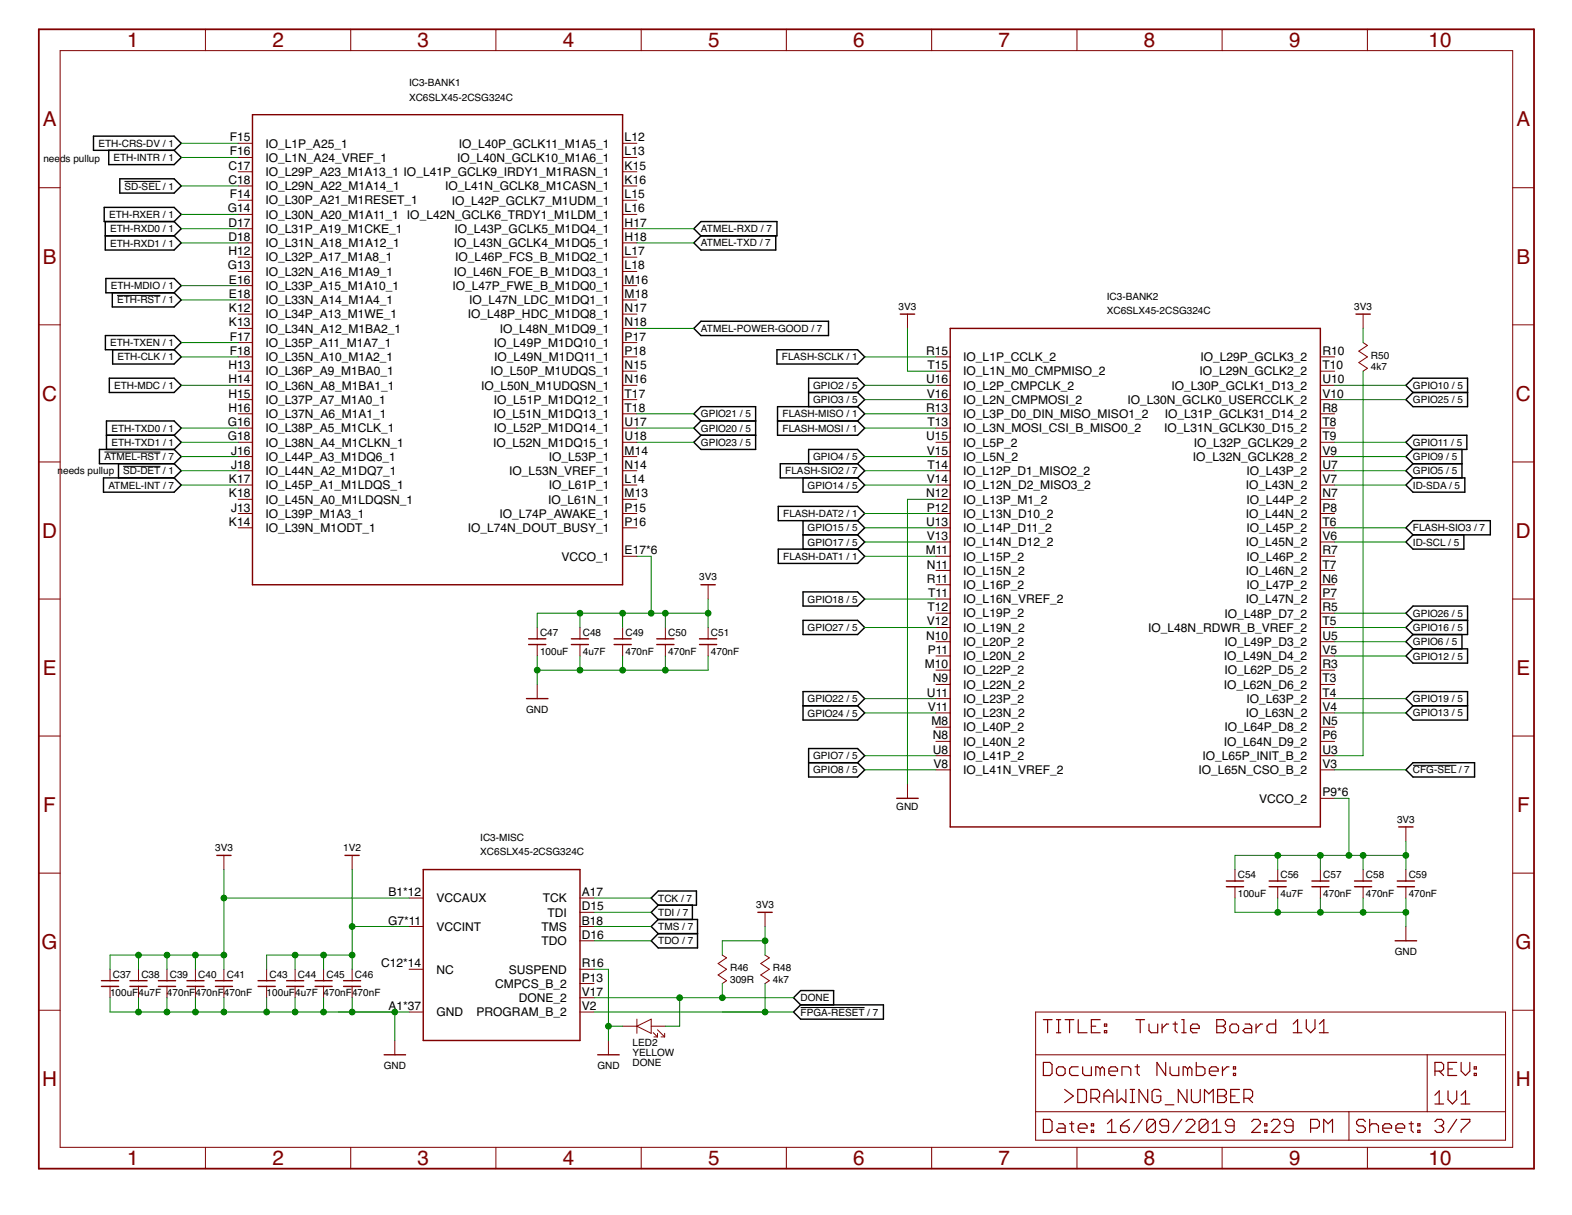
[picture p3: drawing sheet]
<svg xmlns="http://www.w3.org/2000/svg" width="279mm" height="216mm" viewBox="0 0 279 216" stroke-linecap="round" stroke-linejoin="round" font-family="sans-serif">
<g fill="none" stroke="#000" stroke-width=".25">
<path d="M16.6 24.2h14.3l1.3 1.3-1.3 1.2h-14.3zM18.5 36.9h12.4l1.3 1.2-1.3 1.3h-12.4zM18.7 39.4v5h12.2l1.3-1.2-1.3-1.3M19.3 26.7v2.6h11.6l1.3-1.3-1.3-1.3M21.3 31.8h9.6l1.3 1.2-1.3 1.3h-9.6zM30.9 39.4l1.3 1.2-1.3 1.3M18.7 41.9h12.2M18.7 59.6h12.2l1.3 1.3-1.3 1.2h-12.2zM18.8 49.5h12.1l1.3 1.3-1.3 1.2h-12.1zM20 52v2.5h10.9l1.3-1.2-1.3-1.3M123.3 40.6l1.3-1.2h13.5v2.5h-13.5zM123.3 58.4l1.3-1.3h22.7v2.5h-22.7z"/>
<path d="M124.6 41.9l-1.3 1.3 1.3 1.2h13.3v-2.5M18.9 77.3h12M19.4 67.2h11.5l1.3 1.3-1.3 1.2h-11.5zM20 62.1v2.6h10.9l1.3-1.3-1.3-1.3M30.9 77.3l1.3-1.2-1.3-1.3h-12v5.1M30.9 77.3l1.3 1.3-1.3 1.3M30.9 79.9h-13.2v2.5h13.2M30.9 79.9l1.3 1.2-1.3 1.3M124.6 77.3h9.7M124.6 74.8h9.7M124.6 74.8l-1.3-1.3 1.3-1.2h9.7v7.6h-9.7l-1.3-1.3 1.3-1.3M124.6 74.8l-1.3 1.3 1.3 1.2"/>
<path d="M138.1 62.1h14.3l1.3 1.3-1.3 1.3h-14.3zM138.2 74.8h14.2M143.7 69.7h8.7M152.4 69.7l1.3-1.2-1.3-1.3h-8.7v5.1M152.4 72.3h-14.2v5h14.2l1.3-1.2-1.3-1.3M152.4 72.3l1.3 1.2-1.3 1.3M152.4 69.7l1.3 1.3-1.3 1.3M249.9 68.5l1.2-1.3h9.7v5.1h-9.7l-1.2-1.3 1.2-1.3zM249.9 78.6l1.2-1.3h9.6v2.6h-9.6zM251.1 69.7h9.7M251.1 79.9l-1.2 1.2 1.2 1.3M259.8 79.9v5"/>
<path d="M18.4 84.9h12.5l1.3 1.3-1.3 1.3h-12.5zM21.1 82.4v2.5M30.9 82.4l1.3 1.3-1.3 1.2M138.3 90h14.1l1.3 1.2-1.3 1.3h-14.1zM138.3 97.6h14.1l1.3 1.2-1.3 1.3h-14.1zM142.7 84.9v2.6h9.7l1.3-1.3-1.3-1.3M142.7 95h9.7M142.7 92.5v5.1M143.7 82.4v-2.5h8.7l1.3 1.2-1.3 1.3M152.4 82.4h-13.7v2.5h13.7M152.4 95l1.3 1.3-1.3 1.3M152.4 92.5l1.3 1.3-1.3 1.2"/>
<path d="M152.4 82.4l1.3 1.3-1.3 1.2M249.9 86.2l1.2-1.3h9.2v2.6h-9.2zM249.9 93.8l1.2-1.3h13.8v2.5h-13.8zM251.1 82.4h8.7M251.1 95l-1.2 1.3 1.2 1.3h9.1v-2.6M251.1 82.4l-1.2 1.3 1.2 1.2M142.7 105.2h9.7l1.3 1.2-1.3 1.3h-9.7zM142.7 110.2h9.7l1.3 1.3-1.3 1.3h-9.7zM251.1 110.2l-1.2-1.2 1.2-1.3h9.7v5.1h-9.7M251.1 110.2h9.7M251.1 112.8l-1.2 1.2 1.2 1.3M251.1 115.3h9.7v2.5h-9.7l-1.2-1.2z"/>
<path d="M251.1 110.2l-1.2 1.3 1.2 1.3M259.8 112.8v2.5M142.7 122.9h9.7l1.3 1.2-1.3 1.3 1.3 1.3-1.3 1.3h-9.7zM142.7 125.4h9.7M143.7 133h8.7l1.3 1.3-1.3 1.2 1.3 1.3-1.3 1.3h-8.7zM143.7 135.5h8.7M249.9 124.1l1.2-1.2h9.7v5.1h-9.7l-1.2-1.3 1.2-1.3zM251.1 135.5h11v2.6h-11l-1.2-1.3zM251.1 125.4h9.7M115.7 159.6l1.3-1.3h6.8v2.5h-6.8zM117 160.8l-1.3 1.3 1.3 1.3M117 163.4h7v5h-7l-1.3-1.2 1.3-1.3"/>
<path d="M117 163.4l-1.3 1.2 1.3 1.3M117 165.9h7M123.1 160.8v2.6M142.3 178.6l-1.3-1.3 1.3-1.3h5.9v2.6M142.3 178.6h14.7v2.5h-14.7l-1.3-1.3z"/>
</g>
<path d="M22.1 32.2h6.4M20.8 52.5h7.7M18.6 80.3h9.9M21.9 82.9h6.6M251.1 136h7.7M142.3 179h11.4" fill="none" stroke="#000" stroke-width=".18"/>
<path d="M6.9 5.2h265.7v202.5h-265.7z" fill="none" stroke="#800000" stroke-width=".32"/>
<g fill="none" stroke="#800000" stroke-width=".18">
<path d="M10.7 9h258.2v194.9h-258.2zM36.5 5.2v3.8M62.3 5.2v3.8M88.1 5.2v3.8M114 5.2v3.8M139.8 5.2v3.8M165.6 5.2v3.8M191.4 5.2v3.8M217.2 5.2v3.8M243 5.2v3.8M6.9 33.4h3.8M42.3 25.5h2.6"/>
<path d="M42.3 28h2.6M42.3 30.5h2.6M42.3 33h2.6M42.3 35.6h2.6M42.3 38.1h2.6M110.7 25.5h2.5M110.7 28h2.5M110.7 30.5h2.5M110.7 33h2.5M110.7 35.6h2.5M110.7 38.1h2.5M268.9 33.4h3.7"/>
<path d="M6.9 57.7h3.8M42.3 40.6h2.6M42.3 43.2h2.6M42.3 48.2h2.6M42.3 50.8h2.6M42.3 53.3h2.6M42.3 55.8h2.6M42.3 58.4h2.6M42.3 45.7h2.6M110.7 40.6h2.5M110.7 43.2h2.5M110.7 48.2h2.5"/>
<path d="M110.7 50.8h2.5M110.7 53.3h2.5M110.7 55.8h2.5M110.7 58.4h2.5M110.7 45.7h2.5M161.3 55.8v2.6M242.3 55.8v2.6M268.9 57.7h3.7M42.3 60.9h2.6M42.3 63.4h2.6M42.3 66h2.6M42.3 68.5h2.6"/>
<path d="M42.3 71h2.6M42.3 73.5h2.6M42.3 76.1h2.6M42.3 78.6h2.6M110.7 60.9h2.5M110.7 63.4h2.5M110.7 66h2.5M110.7 68.5h2.5M110.7 71h2.5M110.7 73.5h2.5M110.7 76.1h2.5M110.7 78.6h2.5"/>
<path d="M166.3 63.4h2.6M166.3 66h2.6M166.3 68.5h2.6M166.3 71h2.6M166.3 73.5h2.6M166.3 76.1h2.6M166.3 78.6h2.6M234.7 63.4h2.5M234.7 66h2.5M234.7 68.5h2.5M234.7 71h2.5M234.7 73.5h2.5"/>
<path d="M234.7 76.1h2.5M234.7 78.6h2.5M242.3 60.9l.7 .5-1.5 1 1.5 1-1.5 1 1.5 1-.7 .6M6.9 82.1h3.8M42.3 83.7h2.6M42.3 81.1h2.6M42.3 86.2h2.6M42.3 88.7h2.6M42.3 91.2h2.6M42.3 93.8h2.6M110.7 98.8h2.5M110.7 83.7h2.5"/>
<path d="M110.7 81.1h2.5M110.7 86.2h2.5M110.7 88.7h2.5M110.7 91.2h2.5M110.7 93.8h2.5M166.3 98.8h2.6M166.3 83.7h2.6M166.3 81.1h2.6M166.3 86.2h2.6M166.3 88.7h2.6M166.3 91.2h2.6M166.3 93.8h2.6"/>
<path d="M166.3 96.3h2.6M234.7 98.8h2.5M234.7 83.7h2.5M234.7 81.1h2.5M234.7 86.2h2.5M234.7 88.7h2.5M234.7 91.2h2.5M234.7 93.8h2.5M234.7 96.3h2.5M268.9 82.1h3.7M6.9 106.4h3.8M95.5 111.5v2"/>
<path d="M95.5 114.5v2.1M103.1 111.5v2M103.1 114.5v2.1M110.7 111.5v2M110.7 114.5v2.1M118.3 111.5v2M118.3 114.5v2.1M125.9 103.9v2.5M125.9 111.5v2M125.9 114.5v2.1M166.3 106.4h2.6M166.3 101.4h2.6"/>
<path d="M166.3 103.9h2.6M166.3 109h2.6M166.3 111.5h2.6M166.3 114h2.6M166.3 116.6h2.6M166.3 119.1h2.6M234.7 106.4h2.5M234.7 101.4h2.5M234.7 103.9h2.5M234.7 109h2.5M234.7 111.5h2.5M234.7 114h2.5"/>
<path d="M234.7 116.6h2.5M234.7 119.1h2.5M268.9 106.4h3.7M6.9 130.8h3.8M95.5 121.6v2.5M161.3 139.3v2.6M166.3 131.7h2.6M166.3 134.3h2.6M166.3 136.8h2.6M166.3 129.2h2.6M166.3 121.6h2.6M166.3 124.1h2.6"/>
<path d="M166.3 126.7h2.6M234.7 131.7h2.5M234.7 134.3h2.5M234.7 136.8h2.5M234.7 129.2h2.5M234.7 121.6h2.5M234.7 124.1h2.5M234.7 126.7h2.5M268.9 130.8h3.7M6.9 155.2h3.8M39.8 152v2.5M62.6 152v2.5"/>
<path d="M72.7 159.6h2.5M103.1 159.6h2.5M219.5 154.5v2M219.5 157.6v2M227.1 154.5v2M227.1 157.6v2M234.7 141.9h2.5M234.7 154.5v2M234.7 157.6v2M242.3 154.5v2M242.3 157.6v2M249.9 146.9v2.6"/>
<path d="M249.9 154.5v2M249.9 157.6v2M268.9 155.2h3.7M6.9 179.5h3.8M19.6 172.2v2.1M19.6 175.3v2M24.6 172.2v2.1M24.6 175.3v2M29.7 172.2v2.1M29.7 175.3v2M34.7 172.2v2.1M34.7 175.3v2"/>
<path d="M39.8 172.2v2.1M39.8 175.3v2M47.4 172.2v2.1M47.4 175.3v2M52.5 172.2v2.1M52.5 175.3v2M57.5 172.2v2.1M57.5 175.3v2M62.6 172.2v2.1M62.6 175.3v2M72.7 179.8h2.5M72.7 172.2h2.5"/>
<path d="M72.7 164.6h2.5M103.1 179.8h2.5M103.1 167.2h2.5M103.1 172.2h2.5M103.1 162.1h2.5M103.1 164.6h2.5M103.1 174.8h2.5M103.1 177.3h2.5M128.4 169.7l.7 .5-1.5 1 1.5 1-1.5 1 1.5 1.1-.7 .5M136 162.1v2.5M136 169.7l.7 .5-1.5 1 1.5 1-1.5 1 1.5 1.1-.7 .5M184.1 179.8h83.5v22.8h-83.5z"/>
<path d="M249.9 164.6v2.6M268.9 179.5h3.7M70.2 184.9v2.5M108.1 184.9v2.5M110.7 182.4h2.5M113.2 181.1v2.5M113.2 182.4l2.5-1.3v2.5zM115.7 182.4h2.6M116.1 183.5l.8 .8M116.2 184.3h.7M116.9 183l1.2 1.3M116.9 183.6v.7"/>
<path d="M117.5 184.3h.6M118.1 183.6v.7M184.1 187.4h83.5M184.1 197.5h83.5M239.8 197.5v5.1M253.7 187.4v10.1M36.5 203.9v3.8M62.3 203.9v3.8M88.1 203.9v3.8M114 203.9v3.8M139.8 203.9v3.8M165.6 203.9v3.8"/>
<path d="M191.4 203.9v3.8M217.2 203.9v3.8M243 203.9v3.8"/>
</g>
<g fill="none" stroke="#800000" stroke-width=".21">
<path d="M185.4 188.8h1.2l.4 .4v1.5l-.4 .4h-1.2zM185.4 198.9h1.2l.4 .4v1.6l-.4 .3h-1.2zM185.4 181.2h1.6M186.2 181.2v2.3M187.8 189.9l.4-.3h.7l.4 .3v.8l-.4 .4h-.7l-.4-.4zM187.8 181.2h.7M187.8 183.5h.7M188.2 199.7h.7l.4 .4v1.1h-1.1l-.4-.3 .4-.4h1.1M188.2 181.2v2.3M189.2 193.6l1.6 1.2-1.6 1.1M189.3 181.2h1.6M190.1 199.7h.8"/>
<path d="M190.1 181.2v2.3M190.5 199.3v1.6l.4 .3M191.6 193.6h1.1l.4 .4v1.5l-.4 .4h-1.1zM191.6 181.2v2.3h1.6M191.6 189.6h-1.1l-.4 .3v.8l.4 .4h1.1M192.4 189.6v1.1l.4 .4h1.2v-1.5M193.9 195.2h1.2l.3-.4v-.8l-.3-.4h-1.2v2.3M194 199.7h.4v.4h-.4zM194 182.4h.8M194.7 195.2l.7 .7M195.5 181.2h-1.5v2.3h1.5M195.5 189.9l-.4-.3h-.3v1.5"/>
<path d="M195.5 189.9l.4-.3 .4 .3v1.2M195.5 189.9v1.2M196.2 195.9v-1.5l.8-.8 .8 .8v1.5M196.2 194.8h1.6M196.3 183.1h.4v.4h-.4zM196.3 182h.4v.4h-.4zM196.8 199.7l.8-.8v2.3M197.1 190.3h1.5v-.4l-.4-.3h-.7l-.4 .3v.8l.4 .4h.7M198.5 193.6v2.3l.8-.7 .8 .7v-2.3M199.4 191.1v-1.5h1.2l.4 .3v1.2M200.7 198.9l-.8 .4-.7 .8M200.9 195.9h.8"/>
<path d="M200.9 193.6h.8M201.3 193.6v2.3M201.7 189.6h.8M201.9 181.2h1.5M202.1 189.2v1.5l.4 .4M202.6 181.2v2.3M203 198.9l-1.5 2.3M204 193.6v2.3l-1.6-2.3v2.3M204.2 182v1.1l.4 .4h1.2v-1.5M205.4 199.3v1.6l-.4 .3h-.8l-.4-.3M205.4 199.3l-.4-.4h-.8l-.4 .4v1.6M205.4 199.3l-1.6 1.6"/>
<path d="M206.3 194l-.4-.4h-.8l-.3 .4v1.5l.3 .4h.8l.4-.4v-.7h-.8M206.5 182v1.5M207.1 196.3h1.5M207.2 188.8v2.3l-1.6-2.3v2.3M207.7 182h-.4l-.8 .8M208 189.6v1.1l.3 .4h1.2v-1.5M208.5 182h.8M208.9 181.6v1.5l.4 .4M210 198.9l-1.5 2.3M210 181.2h.4v2.3M210 183.5h.8M210.8 199.3l.4-.4h.8l.4 .4v.4l-1.6 1.5h1.6"/>
<path d="M211 193.6v2.3l-1.6-2.3v2.3M211.1 189.9l-.4-.3h-.4v1.5M211.1 189.9v1.2M211.1 189.9l.4-.3 .3 .3v1.2M211.6 182.8h1.5v-.4l-.3-.4h-.8l-.4 .4v.7l.4 .4h.8M211.8 193.6v1.9l.4 .4h.7l.4-.4v-1.9M212.6 188.8v2.3h1.2l.4-.4v-.8l-.4-.3h-1.2M214.1 195.9v-2.3l.8 .8 .7-.8v2.3M214.7 199.3v1.6l-.4 .3h-.8l-.4-.3M214.7 199.3l-.4-.4h-.8l-.4 .4v1.6M214.7 199.3l-1.6 1.6M214.9 190.3h1.6v-.4l-.4-.3h-.8l-.4 .3v.8l.4 .4h.8"/>
<path d="M215.5 199.7l.7-.8v2.3M216.3 181.2h1.1l.4 .4v.4l-.4 .4 .4 .4v.3l-.4 .4h-1.1zM216.3 182.4h1.1M216.4 193.6h1.2l.4 .4v.4l-.4 .4 .4 .4v.3l-.4 .4h-1.2zM216.4 194.8h1.2M217.3 189.6v1.5M218.4 189.6h-.3l-.8 .7M218.6 182.4l.4-.4h.8l.3 .4v.7l-.3 .4h-.8l-.4-.4zM218.7 194.8h.8M219.2 190.7h.4v.4h-.4zM219.2 189.6h.4v.3h-.4zM220.3 193.6h-1.6v2.3h1.6"/>
<path d="M221.1 195.2h1.1l.4-.4v-.8l-.4-.4h-1.1v2.3M221.3 182h.8l.4 .4v1.1h-1.2l-.4-.4 .4-.3h1.2M221.8 195.2l.8 .7M222.5 199.3l.3-.4h.8l.4 .4v.4l-1.5 1.5h1.5M223.2 182v1.5M224.4 182h-.4l-.8 .8M224.8 199.7h.4v.4h-.4zM226 199.3l.3-.4h.8l.4 .4v.4l-1.5 1.5h1.5M226.7 181.2v2.3h-1.1l-.4-.4v-.7l.4-.4h1.1M229.8 183.5h1.6M229.8 182l.8-.8v2.3M232.2 181.2v1.6l.8 .7 .7-.7v-1.6"/>
<path d="M234.5 182l.8-.8v2.3M234.5 183.5h1.6M242.7 199.3l-.4-.4h-.8l-.4 .4v.4l.4 .4h.8l.4 .4v.4l-.4 .3h-.8l-.4-.3M243.4 198.9v2.3M250.4 199.7h.8M250.8 199.3v1.6l.4 .3M252 199.7h.4v.4h-.4zM255 199.3l.4-.4h.8l.4 .4v.4l-.4 .4M255 190.3h1.2l.4-.4v-.7l-.4-.4h-1.2v2.3M255 194.6l.8-.8v2.4M255 196.2h1.6M255.8 190.3l.8 .8"/>
<path d="M257.4 193.8v1.6l.7 .8 .8-.8v-1.6M257.4 189.9h.7M258.9 198.9l-1.5 2.3M258.9 188.8h-1.5v2.3h1.5M259.7 198.9h1.5v.4l-1.5 1.6v.3M259.7 188.8v1.5l.8 .8 .7-.8v-1.5M259.7 196.2h1.5M259.7 194.6l.8-.8v2.4M262 190.7h.4v.4h-.4zM262 189.6h.4v.3h-.4zM191.6 200.5h1.6v-.4l-.4-.4h-.8l-.4 .4v.8l.4 .3h.8M194 200.9h.4v.3h-.4z"/>
<path d="M196.8 201.2h1.6M199.2 200.1h1.1l.4 .4v.4l-.4 .3h-.8l-.3-.3zM207.7 200.1h-1.2l-.4-.4v-.4l.4-.4h.8l.4 .4v1.6l-.4 .3h-.8l-.4-.3M215.5 201.2h1.5M219.4 200.1h-1.2l-.4-.4v-.4l.4-.4h.8l.4 .4v1.6l-.4 .3h-.8l-.4-.3M224.8 200.9h.4v.3h-.4zM229.8 200.1h-1.1l-.4-.4v-.4l.4-.4h.7l.4 .4v1.6l-.4 .3h-.7l-.4-.3M232.9 200.5h1.2l.4-.4v-.8l-.4-.4h-1.2v2.3M235.3 201.2v-2.3l.8 .8 .7-.8v2.3M243.4 200.1l.4-.4h.8l.4 .4v1.1M245.8 200.5h1.5v-.4l-.4-.4h-.7l-.4 .4v.8l.4 .3h.7M248.1 200.5h1.6v-.4l-.4-.4h-.8l-.4 .4v.8l.4 .3h.8"/>
<path d="M252 200.9h.4v.3h-.4zM255.8 200.1h.4M256.2 200.1l.4 .4v.4l-.4 .3h-.8l-.4-.3"/>
</g>
<g fill="none" stroke="#800000" stroke-width=".25">
<path d="M44.9 20.4h65.8v83.5h-65.8zM160 55.8h2.6M168.9 58.4h65.8v88.5h-65.8zM241 55.8h2.5M94 113.5h3M94 114.5h3M101.6 113.5h3M101.6 114.5h3M109.2 113.5h3M109.2 114.5h3M116.7 113.5h3.1M116.7 114.5h3.1"/>
<path d="M124.3 113.5h3.1M124.3 114.5h3.1M124.6 103.9h2.5M93.6 124.1h3.8M38.5 152h2.6M61.3 152h2.5M75.2 154.5h27.9v30.4h-27.9zM159.4 141.9h3.8M218 156.5h3M218 157.6h3M225.6 156.5h3M225.6 157.6h3"/>
<path d="M233.2 156.5h3M233.2 157.6h3M240.7 156.5h3.1M240.7 157.6h3.1M248.3 156.5h3.1M248.3 157.6h3.1M248.6 146.9h2.5M18 174.3h3.1M18 175.3h3.1M23.1 174.3h3M23.1 175.3h3M28.2 174.3h3"/>
<path d="M28.2 175.3h3M33.2 174.3h3.1M33.2 175.3h3.1M38.3 174.3h3M38.3 175.3h3M45.9 174.3h3M45.9 175.3h3M50.9 174.3h3.1M50.9 175.3h3.1M56 174.3h3M56 175.3h3M61.1 174.3h3"/>
<path d="M61.1 175.3h3M134.7 162.1h2.5M248 167.2h3.8M68.3 187.4h3.8M106.2 187.4h3.8"/>
</g>
<g fill="none" stroke="#008000" stroke-width=".18">
<path d="M32.2 38.1h10.1M32.2 25.5h10.1M32.2 28h10.1M32.2 33h10.1M32.2 53.3h10.1M32.2 50.8h10.1M32.2 40.6h10.1M32.2 43.2h10.1M113.2 40.6h10.1M113.2 43.2h10.1M113.2 58.4h10.1M161.3 58.4v7.6h5"/>
<path d="M242.3 58.4v2.5M32.2 63.4h10.1M32.2 68.5h10.1M32.2 60.9h10.1M32.2 76.1h10.1M32.2 78.6h10.1M113.2 76.1h10.1M113.2 78.6h10.1M113.2 73.5h10.1M153.7 63.4h12.6M153.7 68.5h12.6M153.7 76.1h12.6"/>
<path d="M153.7 73.5h12.6M153.7 71h12.6M237.2 68.5h12.7M237.2 78.6h12.7M237.2 71h12.7M242.3 66v68.3h-5.1M32.2 81.1h10.1M32.2 86.2h10.1M32.2 83.7h10.1M113.2 98.8h2.5v10.2M153.7 98.8h12.6M153.7 81.1h12.6"/>
<path d="M153.7 86.2h12.6M153.7 83.7h12.6M153.7 91.2h12.6M153.7 96.3h12.6M153.7 93.8h12.6M166.3 88.7h-5v50.6M237.2 81.1h12.7M237.2 86.2h12.7M237.2 83.7h12.7M237.2 96.3h12.7M237.2 93.8h12.7M95.5 116.6v5"/>
<path d="M103.1 109v2.5M103.1 116.6v2.5M110.7 109v2.5M110.7 116.6v2.5M118.3 109v2.5M118.3 116.6v2.5M125.9 106.4v5.1M125.9 116.6v2.5h-30.4M125.9 109h-30.4v2.5M153.7 111.5h12.6M153.7 106.4h12.6M237.2 109h12.7"/>
<path d="M237.2 111.5h12.7M237.2 114h12.7M237.2 116.6h12.7M153.7 134.3h12.6M153.7 136.8h12.6M153.7 124.1h12.6M153.7 126.7h12.6M237.2 136.8h12.7M237.2 124.1h12.7M237.2 126.7h12.7M39.8 154.5v17.7M39.8 159.6h32.9"/>
<path d="M62.6 154.5v17.7M105.6 159.6h10.1M219.5 159.6v2.5h30.4M227.1 152v2.5M227.1 159.6v2.5M234.7 152v2.5M234.7 159.6v2.5M237.2 141.9h2.6v10.1M242.3 152v2.5M242.3 159.6v2.5M249.9 149.5v5M249.9 159.6v5"/>
<path d="M249.9 152h-30.4v2.5M19.6 177.3v2.5h53.1M24.6 169.7v2.5M24.6 177.3v2.5M29.7 169.7v2.5M29.7 177.3v2.5M34.7 169.7v2.5M34.7 177.3v2.5M39.8 169.7h-20.2v2.5M39.8 177.3v2.5M47.4 177.3v2.5M52.5 169.7v2.5"/>
<path d="M52.5 177.3v2.5M57.5 169.7v2.5M57.5 177.3v2.5M62.6 169.7h-15.2v2.5M62.6 177.3v2.5M62.6 164.6h10.1M70.2 179.8v5.1M105.6 179.8h35.4M105.6 172.2h2.5v12.7M105.6 162.1h10.1M105.6 167.2h10.1M105.6 164.6h10.1"/>
<path d="M105.6 177.3h35.4M120.8 177.3v5.1h-2.5M128.4 174.8v2.5M136 167.2h-7.6v2.5M136 164.6v5.1M136 174.8v5M108.1 182.4h2.6"/>
</g>
<g fill="#008000" stroke="#008000" stroke-width=".18">
<circle cx="118.3" cy="119.1" r=".51"/>
<circle cx="110.7" cy="119.1" r=".51"/>
<circle cx="103.1" cy="119.1" r=".51"/>
<circle cx="95.5" cy="119.1" r=".51"/>
<circle cx="62.6" cy="179.8" r=".51"/>
<circle cx="57.5" cy="179.8" r=".51"/>
<circle cx="52.5" cy="179.8" r=".51"/>
<circle cx="70.2" cy="179.8" r=".51"/>
<circle cx="34.7" cy="179.8" r=".51"/>
<circle cx="29.7" cy="179.8" r=".51"/>
<circle cx="24.6" cy="179.8" r=".51"/>
<circle cx="39.8" cy="179.8" r=".51"/>
<circle cx="47.4" cy="179.8" r=".51"/>
<circle cx="108.1" cy="182.4" r=".51"/>
<circle cx="249.9" cy="162.1" r=".51"/>
<circle cx="242.3" cy="162.1" r=".51"/>
<circle cx="234.7" cy="162.1" r=".51"/>
<circle cx="227.1" cy="162.1" r=".51"/>
<circle cx="103.1" cy="109" r=".51"/>
<circle cx="110.7" cy="109" r=".51"/>
<circle cx="118.3" cy="109" r=".51"/>
<circle cx="125.9" cy="109" r=".51"/>
<circle cx="115.7" cy="109" r=".51"/>
<circle cx="24.6" cy="169.7" r=".51"/>
<circle cx="29.7" cy="169.7" r=".51"/>
<circle cx="34.7" cy="169.7" r=".51"/>
<circle cx="39.8" cy="169.7" r=".51"/>
<circle cx="39.8" cy="159.6" r=".51"/>
<circle cx="136" cy="167.2" r=".51"/>
<circle cx="227.1" cy="152" r=".51"/>
<circle cx="234.7" cy="152" r=".51"/>
<circle cx="242.3" cy="152" r=".51"/>
<circle cx="249.9" cy="152" r=".51"/>
<circle cx="239.8" cy="152" r=".51"/>
<circle cx="52.5" cy="169.7" r=".51"/>
<circle cx="57.5" cy="169.7" r=".51"/>
<circle cx="62.6" cy="169.7" r=".51"/>
<circle cx="62.6" cy="164.6" r=".51"/>
<circle cx="128.4" cy="177.3" r=".51"/>
<circle cx="120.8" cy="177.3" r=".51"/>
<circle cx="136" cy="179.8" r=".51"/>
</g>
<g font-size="3.7" fill="#800000">
<text x="22.6" y="8.4">1</text>
<text x="48.4" y="8.4">2</text>
<text x="74.2" y="8.4">3</text>
<text x="100" y="8.4">4</text>
<text x="125.8" y="8.4">5</text>
<text x="151.7" y="8.4">6</text>
<text x="177.5" y="8.4">7</text>
<text x="203.3" y="8.4">8</text>
<text x="229.1" y="8.4">9</text>
<text x="253.9" y="8.4">10</text>
<text x="7.6" y="22.5">A</text>
<text x="269.5" y="22.5">A</text>
<text x="7.6" y="46.8">B</text>
<text x="269.5" y="46.8">B</text>
<text x="7.5" y="71.2">C</text>
<text x="269.4" y="71.2">C</text>
<text x="7.5" y="95.5">D</text>
<text x="269.4" y="95.5">D</text>
<text x="7.6" y="119.9">E</text>
<text x="269.5" y="119.9">E</text>
<text x="7.7" y="144.3">F</text>
<text x="269.6" y="144.3">F</text>
<text x="7.4" y="168.6">G</text>
<text x="269.3" y="168.6">G</text>
<text x="7.5" y="193">H</text>
<text x="269.4" y="193">H</text>
<text x="22.6" y="207.1">1</text>
<text x="48.4" y="207.1">2</text>
<text x="74.2" y="207.1">3</text>
<text x="100" y="207.1">4</text>
<text x="125.8" y="207.1">5</text>
<text x="151.7" y="207.1">6</text>
<text x="177.5" y="207.1">7</text>
<text x="203.3" y="207.1">8</text>
<text x="229.1" y="207.1">9</text>
<text x="253.9" y="207.1">10</text>
</g>
<g font-size="2.1">
<text x="40.8" y="25.1">F15</text>
<text x="40.8" y="27.6">F16</text>
<text x="47.2" y="26.2">IO_L1P_A25_1</text>
<text x="47.2" y="28.7">IO_L1N_A24_VREF_1</text>
<text x="81.2" y="28.7">IO_L40N_GCLK10_M1A6_1</text>
<text x="81.5" y="26.2">IO_L40P_GCLK11_M1A5_1</text>
<text x="111" y="25.1">L12</text>
<text x="111" y="27.6">L13</text>
<text x="40.6" y="30.2">C17</text>
<text x="40.6" y="32.7">C18</text>
<text x="40.8" y="35.2">F14</text>
<text x="47.2" y="31.3">IO_L29P_A23_M1A13_1 IO_L41P_GCLK9_IRDY1_M1RASN_1</text>
<text x="47.2" y="33.8">IO_L29N_A22_M1A14_1</text>
<text x="79.1" y="33.8">IO_L41N_GCLK8_M1CASN_1</text>
<text x="111" y="30.2">K15</text>
<text x="111" y="32.7">K16</text>
<text x="111" y="35.2">L15</text>
<text x="40.5" y="37.8">G14</text>
<text x="40.6" y="40.3">D17</text>
<text x="47.2" y="36.3">IO_L30P_A21_M1RESET_1</text>
<text x="47.2" y="38.9">IO_L30N_A20_M1A11_1 IO_L42N_GCLK6_TRDY1_M1LDM_1</text>
<text x="47.2" y="41.4">IO_L31P_A19_M1CKE_1</text>
<text x="80.3" y="36.3">IO_L42P_GCLK7_M1UDM_1</text>
<text x="80.8" y="41.4">IO_L43P_GCLK5_M1DQ4_1</text>
<text x="111" y="37.8">L16</text>
<text x="111" y="40.3">H17</text>
<text x="40.5" y="47.9">G13</text>
<text x="40.6" y="42.8">D18</text>
<text x="40.6" y="45.3">H12</text>
<text x="47.2" y="43.9">IO_L31N_A18_M1A12_1</text>
<text x="47.2" y="46.5">IO_L32P_A17_M1A8_1</text>
<text x="80.7" y="43.9">IO_L43N_GCLK4_M1DQ5_1</text>
<text x="80.9" y="46.5">IO_L46P_FCS_B_M1DQ2_1</text>
<text x="111" y="42.8">H18</text>
<text x="111" y="47.9">L18</text>
<text x="111" y="45.3">L17</text>
<text x="40.7" y="50.4">E16</text>
<text x="40.7" y="52.9">E18</text>
<text x="47.2" y="49">IO_L32N_A16_M1A9_1</text>
<text x="47.2" y="51.5">IO_L33P_A15_M1A10_1</text>
<text x="80.4" y="51.5">IO_L47P_FWE_B_M1DQ0_1</text>
<text x="80.7" y="49">IO_L46N_FOE_B_M1DQ3_1</text>
<text x="111" y="50.4">M16</text>
<text x="111" y="52.9">M18</text>
<text x="40.7" y="55.5">K12</text>
<text x="40.7" y="58">K13</text>
<text x="47.2" y="54.1">IO_L33N_A14_M1A4_1</text>
<text x="47.2" y="56.6">IO_L34P_A13_M1WE_1</text>
<text x="47.2" y="59.1">IO_L34N_A12_M1BA2_1</text>
<text x="83.2" y="56.6">IO_L48P_HDC_M1DQ8_1</text>
<text x="83.4" y="54.1">IO_L47N_LDC_M1DQ1_1</text>
<text x="88.8" y="59.1">IO_L48N_M1DQ9_1</text>
<text x="111" y="55.5">N17</text>
<text x="111" y="58">N18</text>
<text x="40.6" y="65.6">H13</text>
<text x="40.8" y="60.5">F17</text>
<text x="40.8" y="63.1">F18</text>
<text x="47.2" y="61.6">IO_L35P_A11_M1A7_1</text>
<text x="47.2" y="64.2">IO_L35N_A10_M1A2_1</text>
<text x="87.8" y="61.6">IO_L49P_M1DQ10_1</text>
<text x="87.8" y="64.2">IO_L49N_M1DQ11_1</text>
<text x="111" y="60.5">P17</text>
<text x="111" y="63.1">P18</text>
<text x="111" y="65.6">N15</text>
<text x="164.6" y="63.1">R15</text>
<text x="164.8" y="65.6">T15</text>
<text x="171.2" y="64.2">IO_L1P_CCLK_2</text>
<text x="213.3" y="64.2">IO_L29P_GCLK3_2</text>
<text x="235" y="63.1">R10</text>
<text x="235" y="65.6">T10</text>
<text x="40.6" y="68.1">H14</text>
<text x="40.6" y="70.7">H15</text>
<text x="47.2" y="66.7">IO_L36P_A9_M1BA0_1</text>
<text x="47.2" y="69.2">IO_L36N_A8_M1BA1_1</text>
<text x="47.2" y="71.8">IO_L37P_A7_M1A0_1</text>
<text x="85.5" y="69.2">IO_L50N_M1UDQSN_1</text>
<text x="87.2" y="66.7">IO_L50P_M1UDQS_1</text>
<text x="87.8" y="71.8">IO_L51P_M1DQ12_1</text>
<text x="111" y="68.1">N16</text>
<text x="111" y="70.7">T17</text>
<text x="164.6" y="68.1">U16</text>
<text x="164.7" y="70.7">V16</text>
<text x="171.2" y="66.7">IO_L1N_M0_CMPMISO_2</text>
<text x="171.2" y="69.2">IO_L2P_CMPCLK_2</text>
<text x="171.2" y="71.8">IO_L2N_CMPMOSI_2</text>
<text x="200.4" y="71.8">IO_L30N_GCLK0_USERCCLK_2</text>
<text x="208.2" y="69.2">IO_L30P_GCLK1_D13_2</text>
<text x="213.2" y="66.7">IO_L29N_GCLK2_2</text>
<text x="235" y="68.1">U10</text>
<text x="235" y="70.7">V10</text>
<text x="40.5" y="75.7">G16</text>
<text x="40.6" y="73.2">H16</text>
<text x="47.2" y="74.3">IO_L37N_A6_M1A1_1</text>
<text x="47.2" y="76.8">IO_L38P_A5_M1CLK_1</text>
<text x="87.7" y="74.3">IO_L51N_M1DQ13_1</text>
<text x="87.8" y="76.8">IO_L52P_M1DQ14_1</text>
<text x="111" y="73.2">T18</text>
<text x="111" y="75.7">U17</text>
<text x="164.6" y="73.2">R13</text>
<text x="164.8" y="75.7">T13</text>
<text x="171.2" y="74.3">IO_L3P_D0_DIN_MISO_MISO1_2</text>
<text x="171.2" y="76.8">IO_L3N_MOSI_CSI_B_MISO0_2</text>
<text x="206.9" y="76.8">IO_L31N_GCLK30_D15_2</text>
<text x="207" y="74.3">IO_L31P_GCLK31_D14_2</text>
<text x="235" y="73.2">R8</text>
<text x="235" y="75.7">T8</text>
<text x="40.5" y="78.2">G18</text>
<text x="41.1" y="80.8">J16</text>
<text x="41.1" y="83.3">J18</text>
<text x="47.2" y="79.4">IO_L38N_A4_M1CLKN_1</text>
<text x="47.2" y="81.9">IO_L44P_A3_M1DQ6_1</text>
<text x="87.7" y="79.4">IO_L52N_M1DQ15_1</text>
<text x="97.5" y="81.9">IO_L53P_1</text>
<text x="111" y="78.2">U18</text>
<text x="111" y="83.3">N14</text>
<text x="111" y="80.8">M14</text>
<text x="164.6" y="78.2">U15</text>
<text x="164.7" y="80.8">V15</text>
<text x="164.8" y="83.3">T14</text>
<text x="171.2" y="79.4">IO_L5P_2</text>
<text x="171.2" y="81.9">IO_L5N_2</text>
<text x="212" y="81.9">IO_L32N_GCLK28_2</text>
<text x="212.2" y="79.4">IO_L32P_GCLK29_2</text>
<text x="235" y="78.2">T9</text>
<text x="235" y="80.8">V9</text>
<text x="235" y="83.3">U7</text>
<text x="40.7" y="85.8">K17</text>
<text x="40.7" y="88.4">K18</text>
<text x="47.2" y="84.4">IO_L44N_A2_M1DQ7_1</text>
<text x="47.2" y="87">IO_L45P_A1_M1LDQS_1</text>
<text x="47.2" y="89.5">IO_L45N_A0_M1LDQSN_1</text>
<text x="90.5" y="84.4">IO_L53N_VREF_1</text>
<text x="97.4" y="89.5">IO_L61N_1</text>
<text x="97.5" y="87">IO_L61P_1</text>
<text x="111" y="85.8">L14</text>
<text x="111" y="88.4">M13</text>
<text x="164.6" y="88.4">N12</text>
<text x="164.7" y="85.8">V14</text>
<text x="171.2" y="87">IO_L12N_D2_MISO3_2</text>
<text x="171.2" y="89.5">IO_L13P_M1_2</text>
<text x="171.2" y="84.4">IO_L12P_D1_MISO2_2</text>
<text x="221.4" y="87">IO_L43N_2</text>
<text x="221.5" y="84.4">IO_L43P_2</text>
<text x="221.5" y="89.5">IO_L44P_2</text>
<text x="235" y="85.8">V7</text>
<text x="235" y="88.4">N7</text>
<text x="40.7" y="93.4">K14</text>
<text x="41.1" y="90.9">J13</text>
<text x="47.2" y="92">IO_L39P_M1A3_1</text>
<text x="47.2" y="94.5">IO_L39N_M1ODT_1</text>
<text x="83.2" y="94.5">IO_L74N_DOUT_BUSY_1</text>
<text x="88.8" y="92">IO_L74P_AWAKE_1</text>
<text x="111" y="90.9">P15</text>
<text x="111" y="93.4">P16</text>
<text x="164.6" y="93.4">U13</text>
<text x="164.7" y="90.9">P12</text>
<text x="164.7" y="96">V13</text>
<text x="171.2" y="92">IO_L13N_D10_2</text>
<text x="171.2" y="94.5">IO_L14P_D11_2</text>
<text x="221.4" y="92">IO_L44N_2</text>
<text x="221.5" y="94.5">IO_L45P_2</text>
<text x="235" y="90.9">P8</text>
<text x="235" y="93.4">T6</text>
<text x="235" y="96">V6</text>
<text x="99.8" y="99.6">VCCO_1</text>
<text x="111" y="98.5">E17*6</text>
<text x="164.5" y="98.5">M11</text>
<text x="164.8" y="101">N11</text>
<text x="171.2" y="97.1">IO_L14N_D12_2</text>
<text x="171.2" y="99.6">IO_L15P_2</text>
<text x="221.4" y="97.1">IO_L45N_2</text>
<text x="221.5" y="99.6">IO_L46P_2</text>
<text x="235" y="98.5">R7</text>
<text x="235" y="101">T7</text>
<text x="164.8" y="103.6">R11</text>
<text x="165" y="106.1">T11</text>
<text x="171.2" y="102.1">IO_L15N_2</text>
<text x="171.2" y="104.7">IO_L16P_2</text>
<text x="171.2" y="107.2">IO_L16N_VREF_2</text>
<text x="221.4" y="102.1">IO_L46N_2</text>
<text x="221.4" y="107.2">IO_L47N_2</text>
<text x="221.5" y="104.7">IO_L47P_2</text>
<text x="235" y="103.6">N6</text>
<text x="235" y="106.1">P7</text>
<text x="164.6" y="113.7">N10</text>
<text x="164.7" y="111.1">V12</text>
<text x="164.8" y="108.6">T12</text>
<text x="171.2" y="109.7">IO_L19P_2</text>
<text x="171.2" y="112.3">IO_L19N_2</text>
<text x="204.1" y="112.3">IO_L48N_RDWR_B_VREF_2</text>
<text x="217.6" y="109.7">IO_L48P_D7_2</text>
<text x="235" y="111.1">T5</text>
<text x="235" y="108.6">R5</text>
<text x="235" y="113.7">U5</text>
<text x="164.4" y="118.7">M10</text>
<text x="164.9" y="116.2">P11</text>
<text x="171.2" y="114.8">IO_L20P_2</text>
<text x="171.2" y="117.3">IO_L20N_2</text>
<text x="171.2" y="119.8">IO_L22P_2</text>
<text x="217.5" y="117.3">IO_L49N_D4_2</text>
<text x="217.6" y="114.8">IO_L49P_D3_2</text>
<text x="217.6" y="119.9">IO_L62P_D5_2</text>
<text x="235" y="116.2">V5</text>
<text x="235" y="118.7">R3</text>
<text x="164.8" y="123.8">U11</text>
<text x="165.8" y="121.3">N9</text>
<text x="171.2" y="122.4">IO_L22N_2</text>
<text x="171.2" y="124.9">IO_L23P_2</text>
<text x="217.5" y="122.4">IO_L62N_D6_2</text>
<text x="221.5" y="124.9">IO_L63P_2</text>
<text x="235" y="121.3">T3</text>
<text x="235" y="123.8">T4</text>
<text x="164.9" y="126.3">V11</text>
<text x="165.6" y="128.9">M8</text>
<text x="165.8" y="131.4">N8</text>
<text x="171.2" y="130">IO_L40P_2</text>
<text x="171.2" y="127.4">IO_L23N_2</text>
<text x="217.6" y="130">IO_L64P_D8_2</text>
<text x="221.4" y="127.4">IO_L63N_2</text>
<text x="235" y="126.3">V4</text>
<text x="235" y="128.9">N5</text>
<text x="235" y="131.4">P6</text>
<text x="165.8" y="133.9">U8</text>
<text x="165.9" y="136.5">V8</text>
<text x="171.2" y="132.5">IO_L40N_2</text>
<text x="171.2" y="135">IO_L41P_2</text>
<text x="171.2" y="137.6">IO_L41N_VREF_2</text>
<text x="213" y="137.6">IO_L65N_CSO_B_2</text>
<text x="213.7" y="135">IO_L65P_INIT_B_2</text>
<text x="217.5" y="132.5">IO_L64N_D9_2</text>
<text x="235" y="133.9">U3</text>
<text x="235" y="136.5">V3</text>
<text x="223.8" y="142.6">VCCO_2</text>
<text x="235" y="141.5">P9*6</text>
<text x="69.1" y="159.2">B1*12</text>
<text x="77.6" y="160.3">VCCAUX</text>
<text x="96.5" y="160.3">TCK</text>
<text x="103.4" y="159.2">A17</text>
<text x="103.4" y="161.8">D15</text>
<text x="69" y="164.3">G7*11</text>
<text x="77.6" y="165.4">VCCINT</text>
<text x="96.2" y="167.9">TDO</text>
<text x="96.2" y="165.4">TMS</text>
<text x="97.3" y="162.9">TDI</text>
<text x="103.4" y="166.8">D16</text>
<text x="103.4" y="164.3">B18</text>
<text x="67.7" y="171.9">C12*14</text>
<text x="77.6" y="173">NC</text>
<text x="90.4" y="173">SUSPEND</text>
<text x="103.4" y="171.9">R16</text>
<text x="69.1" y="179.5">A1*37</text>
<text x="88" y="175.5">CMPCS_B_2</text>
<text x="92.2" y="178.1">DONE_2</text>
<text x="103.4" y="174.4">P13</text>
<text x="103.4" y="176.9">V17</text>
<text x="103.4" y="179.5">V2</text>
<text x="77.6" y="180.6">GND</text>
<text x="84.7" y="180.6">PROGRAM_B_2</text>
</g>
<g font-size="1.8">
<text x="72.7" y="17.9">XC6SLX45-2CSG324C</text>
<text x="72.7" y="15.3">IC3-BANK1</text>
<text x="7.7" y="28.7">needs pullup</text>
<text x="17.5" y="26.1">ETH-CRS-DV / 1</text>
<text x="20.2" y="28.6">ETH-INTR / 1</text>
<text x="22.1" y="33.7">SD-SEL / 1</text>
<text x="19.4" y="38.7">ETH-RXER / 1</text>
<text x="19.6" y="41.3">ETH-RXD0 / 1</text>
<text x="124.6" y="41.3">ATMEL-RXD / 7</text>
<text x="19.6" y="43.8">ETH-RXD1 / 1</text>
<text x="124.6" y="43.8">ATMEL-TXD / 7</text>
<text x="19.7" y="51.4">ETH-MDIO / 1</text>
<text x="20.8" y="53.9">ETH-RST / 1</text>
<text x="196.7" y="53.3">IC3-BANK2</text>
<text x="124.6" y="59">ATMEL-POWER-GOOD / 7</text>
<text x="159.7" y="55.1">3V3</text>
<text x="196.7" y="55.8">XC6SLX45-2CSG324C</text>
<text x="240.7" y="55.1">3V3</text>
<text x="19.6" y="61.5">ETH-TXEN / 1</text>
<text x="20.9" y="64.1">ETH-CLK / 1</text>
<text x="139" y="64.1">FLASH-SCLK / 1</text>
<text x="243.7" y="65.8">4k7</text>
<text x="243.7" y="63.8">R50</text>
<text x="20.3" y="69.1">ETH-MDC / 1</text>
<text x="144.5" y="69.1">GPIO2 / 5</text>
<text x="144.5" y="71.6">GPIO3 / 5</text>
<text x="251.1" y="69.1">GPIO10 / 5</text>
<text x="251.1" y="71.6">GPIO25 / 5</text>
<text x="19.8" y="76.7">ETH-TXD0 / 1</text>
<text x="124.6" y="74.2">GPIO21 / 5</text>
<text x="124.6" y="76.7">GPIO20 / 5</text>
<text x="139.1" y="74.2">FLASH-MISO / 1</text>
<text x="139.1" y="76.7">FLASH-MOSI / 1</text>
<text x="18.6" y="81.8">ATMEL-RST / 7</text>
<text x="19.8" y="79.2">ETH-TXD1 / 1</text>
<text x="124.6" y="79.2">GPIO23 / 5</text>
<text x="144.5" y="81.8">GPIO4 / 5</text>
<text x="251.1" y="81.8">GPIO9 / 5</text>
<text x="251.1" y="79.2">GPIO11 / 5</text>
<text x="10.2" y="84.2">n</text>
<text x="11.2" y="84.2">eeds pullup</text>
<text x="19.3" y="86.8">ATMEL-INT / 7</text>
<text x="21.9" y="84.3">SD-DET / 1</text>
<text x="139.6" y="84.3">FLASH-SIO2 / 7</text>
<text x="143.5" y="86.8">GPIO14 / 5</text>
<text x="251.1" y="84.3">GPIO5 / 5</text>
<text x="251.1" y="86.8">ID-SDA / 5</text>
<text x="139.2" y="91.9">FLASH-DAT2 / 1</text>
<text x="143.5" y="94.4">GPIO15 / 5</text>
<text x="251.1" y="94.4">FLASH-SIO3 / 7</text>
<text x="139.2" y="99.5">FLASH-DAT1 / 1</text>
<text x="143.5" y="97">GPIO17 / 5</text>
<text x="251.1" y="97">ID-SCL / 5</text>
<text x="124.3" y="103.1">3V3</text>
<text x="143.5" y="107.1">GPIO18 / 5</text>
<text x="96" y="113">C47</text>
<text x="103.6" y="113">C48</text>
<text x="111.2" y="113">C49</text>
<text x="118.8" y="113">C50</text>
<text x="126.4" y="113">C51</text>
<text x="143.5" y="112.1">GPIO27 / 5</text>
<text x="251.1" y="109.6">GPIO26 / 5</text>
<text x="251.1" y="112.1">GPIO16 / 5</text>
<text x="96" y="116.3">100uF</text>
<text x="103.6" y="116.3">4u7F</text>
<text x="111.2" y="116.3">470nF</text>
<text x="118.8" y="116.3">470nF</text>
<text x="126.4" y="116.3">470nF</text>
<text x="251.1" y="114.7">GPIO6 / 5</text>
<text x="251.1" y="117.2">GPIO12 / 5</text>
<text x="143.5" y="124.8">GPIO22 / 5</text>
<text x="251.1" y="124.8">GPIO19 / 5</text>
<text x="93.5" y="126.7">GND</text>
<text x="143.5" y="127.3">GPIO24 / 5</text>
<text x="251.1" y="127.3">GPIO13 / 5</text>
<text x="144.5" y="134.9">GPIO7 / 5</text>
<text x="144.5" y="137.4">GPIO8 / 5</text>
<text x="251.1" y="137.4">CFG-SEL / 7</text>
<text x="159.3" y="143.9">GND</text>
<text x="85.4" y="149.5">IC3-MISC</text>
<text x="248.3" y="146.2">3V3</text>
<text x="38.2" y="151.2">3V3</text>
<text x="61" y="151.2">1V2</text>
<text x="85.4" y="152">XC6SLX45-2CSG324C</text>
<text x="117" y="160.2">TCK / 7</text>
<text x="134.4" y="161.4">3V3</text>
<text x="220" y="159.3">100uF</text>
<text x="220" y="156">C54</text>
<text x="227.6" y="159.3">4u7F</text>
<text x="227.6" y="156">C56</text>
<text x="235.2" y="159.3">470nF</text>
<text x="235.2" y="156">C57</text>
<text x="242.8" y="159.3">470nF</text>
<text x="242.8" y="156">C58</text>
<text x="250.4" y="159.3">470nF</text>
<text x="250.4" y="156">C59</text>
<text x="117" y="162.7">TDI / 7</text>
<text x="117" y="165.3">TMS / 7</text>
<text x="117" y="167.8">TDO / 7</text>
<text x="20.1" y="173.8">C37</text>
<text x="25.1" y="173.8">C38</text>
<text x="30.2" y="173.8">C39</text>
<text x="35.2" y="173.8">C40</text>
<text x="40.3" y="173.8">C41</text>
<text x="47.9" y="173.8">C43</text>
<text x="53" y="173.8">C44</text>
<text x="58" y="173.8">C45</text>
<text x="63.1" y="173.8">C46</text>
<text x="129.8" y="172.6">R46</text>
<text x="137.4" y="172.6">R48</text>
<text x="247.9" y="169.7">GND</text>
<text x="19.6" y="177">100uF4u7F</text>
<text x="29.7" y="177">470nF</text>
<text x="34.7" y="177">470nF</text>
<text x="39.8" y="177">470nF</text>
<text x="47.4" y="177">100uF</text>
<text x="52.5" y="177">4u7F</text>
<text x="57.5" y="177">470nF470nF</text>
<text x="129.8" y="174.6">309R</text>
<text x="137.4" y="174.6">4k7</text>
<text x="142.3" y="177.9">DONE</text>
<text x="112.4" y="185.9">LED2</text>
<text x="142.3" y="180.5">FPGA-RESET / 7</text>
<text x="68.2" y="190">GND</text>
<text x="106.2" y="190">GND</text>
<text x="112.4" y="189.4">DONE</text>
<text x="112.4" y="187.7">YELLOW</text>
</g>
</svg>
